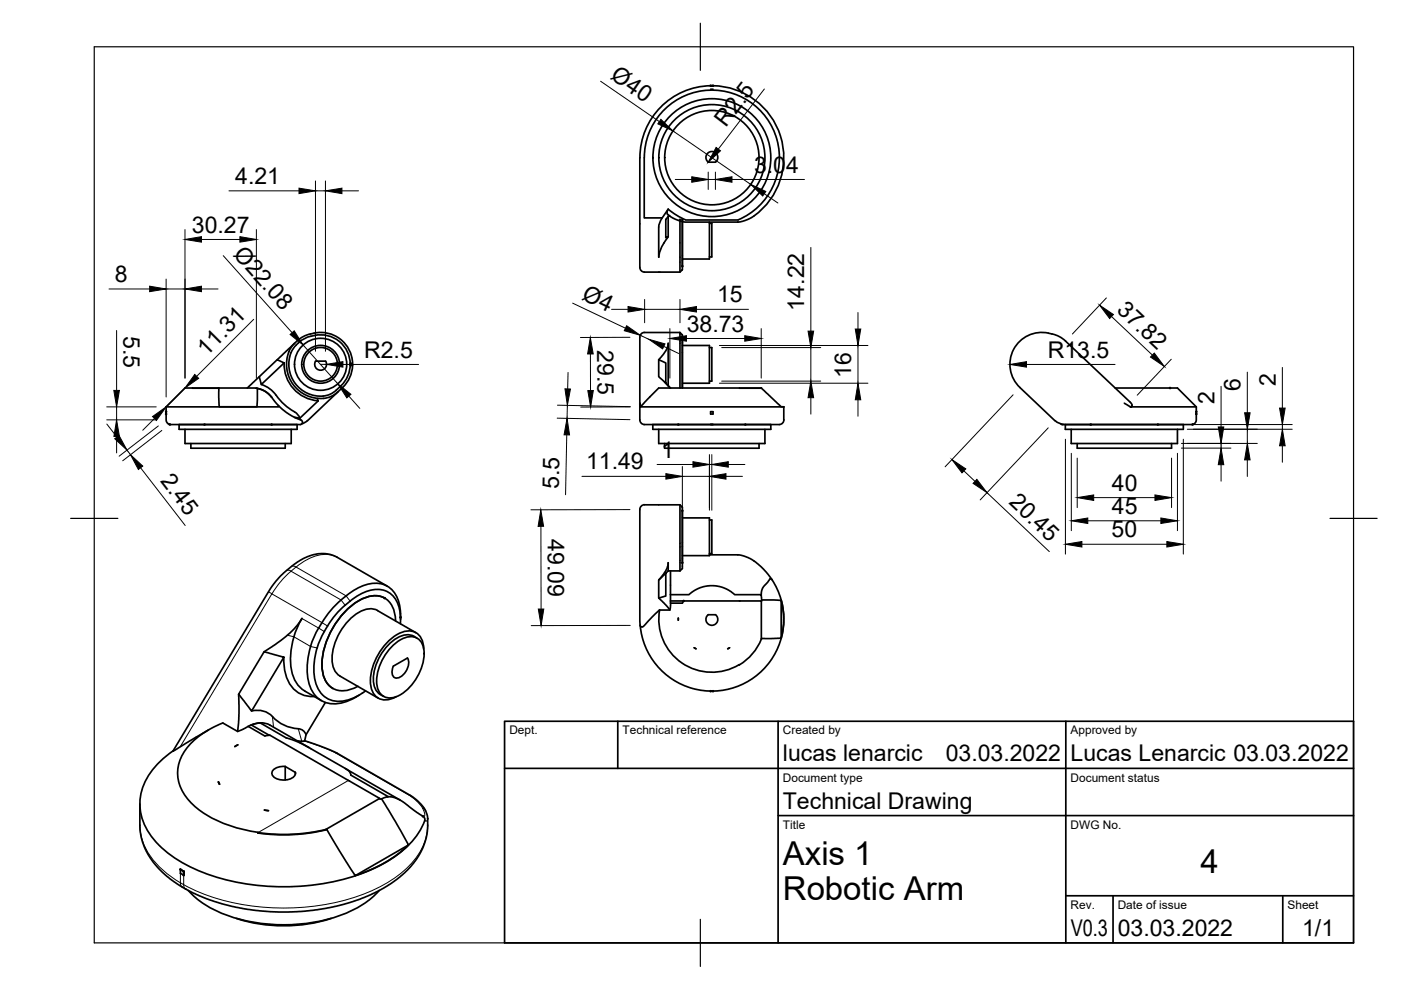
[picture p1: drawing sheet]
<svg xmlns="http://www.w3.org/2000/svg" width="297mm" height="210mm" viewBox="0 0 297 210" stroke-linecap="round" stroke-linejoin="round" font-family="sans-serif">
<!-- layer: Sichtbar -->
<g fill="none" stroke="#000" stroke-width=".36">
<path d="M150.7 18.9h.5M150.7 18.2a15.3 15.3 0 0 0-15 15.2M151.2 18.2h-.5h.5M151.2 18.2a15.3 15.3 0 0 1 14.3 10.6 15.3 15.3 0 0 1-5.6 17M135.7 33.4v23.3M149.9 32.6a1.26 1.26 0 0 1 1.9-.1 1.26 1.26 0 0 1-.1 1.9h-1.5a1.26 1.26 0 0 1-.3-1.8zM135.7 56.7a1.01 1.01 0 0 0 1 1h7.5l.5-.5M140.4 46.2l-.6 1.2-.1 .7v6.4l.3-1.4 .8-1.6M141.6 45.5l.4 .3M141.7 44.4l-1.3 1.8-3.8-.1v-12.7a14.3 14.3 0 0 1 22.2-11.9 14.3 14.3 0 0 1-2.3 25.1M141.7 44.4l-.3 .6 .2 .5M141.7 50.2l-.9 1.3"/>
<path d="M141.7 44.4l2 1.4 1.6 .8M141.8 45.7l-.6 .8v3.9l.5-.2v-4.3M141.9 45.8h.1M142 45.8l1.1 .6 2.1 .7h11.2M144.2 46.9v10.8M144.7 57.2h.1M144.7 56.4v-9.4v10.2M144.7 46.6v.1M150.4 47.4h.5v7.1h-.5M150.4 47.1v7.8h-5.7M156.4 47.1h.1M156.5 46.6h-11.1"/>
<path d="M159.9 45.8l-1.9 .9-1.6 .4M55 79.9l3.8-3.6 1.4 .7-4.8 4.5zM55 79.9l-2.6 2.4M60.2 76.9a7.8 7.8 0 0 0 7.3 8.1M61.3 74.5a7.2 7.2 0 0 0 1.4 7.7 7.2 7.2 0 0 0 7.5 1.9l1.4-1M61.7 74.7a6.6 6.6 0 0 0 1.5 7.3 6.6 6.6 0 0 0 7.2 1.4l.9-.6M61.7 74.7a6.7 6.7 0 0 1 11.2-1.3 6.3 6.3 0 0 1-.6 8.4l-1.1 1M62.5 72.8l-.6 .6-.6 1.2M66.6 70.6a8.7 8.7 0 0 0-4.9 2.9l-2.9 2.8M66.6 70.6a6.8 6.8 0 0 1 8.2 6.4M66.9 76.6h2.1M69 76.6a1.26 1.26 0 0 1-1 1.9 1.26 1.26 0 0 1-1.1-1.9"/>
<path d="M74.2 77h.5v.5a.36 .36 0 0 1-.4-.1 .36 .36 0 0 1-.1-.4zM74.8 77.5a6.8 6.8 0 0 1-2.2 4.7M139.7 76.3l1.6-2.1 .4-1.4v9M144.2 70.5l.5 .5v11.3v-10.6M144.2 70.5v11.8M144.2 70.5h-7.5a1.29 1.29 0 0 0-1 1.5v13.5M144.7 73.3h5.7v8h-5.7M150.4 73.7h.5v7.1h-.5M222.3 70.6l1.8 .5 1.4 .9 14.2 13.3 .4 .7-.4 .3h13.9M222.3 70.6a6.8 6.8 0 0 0-7.4 3.5 6.8 6.8 0 0 0 1.3 8.1l7.5 7M35.2 87.3v.5v-.5M35.2 86.3v1"/>
<path d="M38 90h25v1h-25zM39.2 91v3h22.5v-3M40.5 94v1h20v-1M40.8 82.3h5.6l.1 3.9h8v-3.8M46.3 82.3h.1M54.4 82.3l1.3 .4 1.1 .7 2.3 2.8-23.9 .1M55.4 81.5a6.6 6.6 0 0 1 3.6 2.9 15.7 15.7 0 0 0 4 3.4l.6 .9M57.6 84.2l-1.4-1.2-1.8-.7h-15.2l-4 4M57.6 84.2h.1M59 86l2.2 1.8 2.3 1.1a.63 .63 0 0 1 .4 1l-27.7 .1-.5-.1-.4-.5-.1-1.6M62.5 88.5h.1M65.2 89.2l-1.2 .7"/>
<path d="M67.3 84.5l.2 .5-3.9 3.7-1.1-.2M71.6 83.1l-6.4 6.1M72.6 82.2l-1 .9M135.7 86.3v-.8v3.5a1.48 1.48 0 0 0 1.9 1h26.2a3 3 0 0 0 2.1-.3l.3-.7M138.4 90h25v1h-25zM139.7 91v3h22.5v-3M140.9 94v1h20v-1M141.1 81.1l1.1 1.2M141.2 81.3v-4.3l-1.5-.7v3.6l2.3 2.4M150.7 87.3h.5v.5h-.5zM150.7 90h.5M156.7 82.3h4.8h-21.8l-4 4h30.5"/>
<path d="M161.5 82.3l3.3 3.2a1.46 1.46 0 0 0 1.4 .8M166.2 86.3v2.7M223.7 89.2l1.1 .6 .8 .2M224.9 89.9l.3 .1M225.9 90h25v1h-25zM227.1 91v3h22.5v-3M228.4 94v1h20v-1M236.4 82.3h13.2l4 4M238.4 85.5l1.3 .8M248 82.3h.1M253.6 86.3v2.9l-.3 .6-.5 .2h-27.6M144.2 107v14"/>
<path d="M144.7 107.5l-.5-.5h-7.5a1.34 1.34 0 0 0-1 1.7v23.9M144.7 107.5h.1M144.7 109.8h5.7v8h-5.7M144.7 108.3v11M144.7 107.5v13l-.5 .5M150.4 110.3h.5v7.1h-.5M150.4 117.6h6.1l1.5 .4 1.3 .6 1.5 1 1.6 1.7 1.3 1.6M56 138.2l4.2 1.2-6.9 11.4-2.7-3.6zM56 138.2l2.4-1.6 3.2-2.5 1.4-1.5 1-1.5a16.1 16.1 0 0 0-2 12 5.9 5.9 0 0 0 2.6 3.4l3.5 2M60.2 139.3a8.2 8.2 0 0 0 2.9 7.5 5.7 5.7 0 0 0 3.5 .9M65.9 137.1a12.2 12.2 0 0 0 .5 9.8 5.6 5.6 0 0 0 7 1.9l2.7-1.4M68.8 133.9a14.8 14.8 0 0 0-1.7 11.2 5.1 5.1 0 0 0 6.8 3.3l2.9-1.4"/>
<path d="M72.3 127.2a23.3 23.3 0 0 0-6.5 9.8M73.2 128.3a18.5 18.5 0 0 0-4.5 5.6M73.4 126.3l-1.1 .9M73.4 126.3a9.5 9.5 0 0 1 7.1-2.6 5.4 5.4 0 0 1 4.3 5.3l.1 1.9M74.2 127.5l-1 .8M74.2 127.5a8.2 8.2 0 0 1 7.4-2.3 6.1 6.1 0 0 1 3.3 6.4v.6M80.1 129.5l8.1 4.6M80.1 129.4a4.2 4.2 0 0 0-4.4 .7 12 12 0 0 0-5.2 10.8 3.4 3.4 0 0 0 1.6 2.4M81.6 126.8a5.5 5.5 0 0 0-5.6 .6 16.9 16.9 0 0 0-7.7 14.6 5.1 5.1 0 0 0 2.3 3.9M82.1 124.3l-10.7-6.2-1.8-.6-2.1-.1-1.5 .3-1.7 .7-2.4 1.6-2.5 2.2-2.1 2.7-20.6 34.4 7.5-4.5M83.3 136.9a5.1 5.1 0 0 1 4.6-1.8 3.2 3.2 0 0 1 2 3.5 10.8 10.8 0 0 1-5.8 9.1 2.83 2.83 0 0 1-4.2-2.4 10.6 10.6 0 0 1 3.4-8.4zM83.9 131.6a5.1 5.1 0 0 0-3.2-5.1 6.8 6.8 0 0 0-5.7 1.5 17.1 17.1 0 0 0-6.7 14 4.4 4.4 0 0 0 6.5 4l1.1-.5"/>
<path d="M84.9 130.9h.1M84.9 130.9v.3M88.4 135.3a3.5 3.5 0 0 0-4.2 0 10.9 10.9 0 0 0-5 9.5 3.3 3.3 0 0 0 2.1 2.9M89.8 137.6a3.4 3.4 0 0 0-3.1-3.8 8.7 8.7 0 0 0-6.2 4.5 10.2 10.2 0 0 0-1.7 7.9 3.1 3.1 0 0 0 4.3 1.9l.9-.4M139.7 123l1.5-1.5v4.9l-1.5 .4zM139.7 126.8l2.3 2.5M139.8 129.3l-3.4 3.5-.4 .1-.3-.3M139.9 129.3a11.3 11.3 0 0 0 4.7 11.3 11.3 11.3 0 0 0 12.1 .3v.1a11.3 11.3 0 0 0 4.8-5.6M141.7 121v-1.7l-.1 .6-.4 1.1-1.5 2M141.7 121l-.5 .5M141.7 121h2.5M142.2 126.1v1.3"/>
<path d="M142.2 126.1h3.9l1.1-.9 1.3-.6 1.5-.4h1.6l2.3 .6 1.9 1.3h5.6v1.3M142.2 127.4h19.2v8.1M142.2 121v5.1M142.2 127.4v.5M143.8 131.1v.4M144.7 127.9h-2.5l-.2 1.4h-2.2M145 127.4l-.3 .5M147.2 137.3l.4 .3M150.2 130.3h1.5a1.26 1.26 0 0 1 .2 1.9 1.26 1.26 0 0 1-1.9 0 1.26 1.26 0 0 1 .2-1.9zM154.3 137.6l.4-.3zM161.5 127.2l4.1 .1v8l-4.1 .1M163.7 122.9l-.4-.2-1.4 1.7-.4 .9-.1 .8"/>
<path d="M163.7 122.9a15.3 15.3 0 0 1-7.8 22.8 15.3 15.3 0 0 1-20.2-13.1M165.6 127.3a15.2 15.2 0 0 1 0 8M36.7 159.2a15 15 0 0 0-6.9 9.7 11.9 11.9 0 0 0 3.9 10.2 32.2 32.2 0 0 0 17 8.1 48.8 48.8 0 0 0 29.8-3.6 19 19 0 0 0 9.6-9.6v-.4l-.3-.4-4.6-3.4-1.7-.7-1.2-.2M50.4 157.9l-.6 .4 .6-.4M50.6 147.2l.1 4.2-.3 3.7M53.3 153.7l3.8 2.2M53.3 153.7a4.5 4.5 0 0 1 3.9 0M53.3 153.7l-.7 .3M53.3 153.7l1.9-.4 5.5 3.2 2.6 .9 2.3 1.1 7.9 4.6 .7 .6 .2 .7 7.9 4.5-1.4 .5h-.3l-.1-.1M53.3 150.7a4.7 4.7 0 0 1 5 1.8 8.7 8.7 0 0 0 5.4 2.1 1.85 1.85 0 0 1 1.2 1.2M56.2 156.1l-3.6-2.1-2.2 1.1-3.1-1.8a15.6 15.6 0 0 0-9.1 7.7 8.3 8.3 0 0 0 2.4 9.3 25 25 0 0 0 14.2 6.2h-.1M56.2 156l1-.1 23.3 13.4-11.5 6.6"/>
<path d="M57.2 153.7l8.3 4.8M64.6 157l2.9 1 3.8 1.6 15.8 9.1 2.3 2 .8 1.1 .4 1.3 .1 2.2-.2 1.6-.9 3-.8 1.6-1.5 2-1.6 1.6-2.7 2.1-2.3 1.5-2.7 1.3-3.3 1.2-3.4 .9-6.6 1.1-3.5 .2-3.8-.1-3.7-.3-3.7-.6-3-.8-3.3-1.1-2.7-1.1-2.3-1.3M69 148.9l-4.1 6.9-.2 .7a.57 .57 0 0 1-.7 .7l-1-.1M70.5 146h.1M72.1 143.3l8.1 4.7M77.5 146.5l-.7 .5M83.4 141.2l3-1.7a3.2 3.2 0 0 1-2.3 4.3 1.34 1.34 0 0 1-.9-2zM150.7 146.6h.5M29.7 170.4v6l.5 2.1 .9 2 1.3 2.2 2.1 2.3 1.5 1.3 2.7 1.8M46.3 165.8l.2 .5M46.3 165.8l.2 .5zM56.1 171.7l.8 .2-.8-.1"/>
<path d="M60.5 162.5v2.9M60.5 162.5l2.1 1.3v.3M60.5 162.5a2.35 2.35 0 0 0-2.9 1.5 2.65 2.65 0 0 0 3.2 1.3 1.73 1.73 0 0 0 1.8-1.6M69.1 175.9h.2a36.3 36.3 0 0 1-14.6 .6M69.1 175.9a38.3 38.3 0 0 1-14.4 .6M73.4 163l11.5 6.7M80.9 169.4l5.7 9.7-11.3 6.6-6-9.8M86.6 179.1a28.2 28.2 0 0 1-11.3 6.6M38.2 184.3l.4 .2M38.6 184.5l-.4-.2v.9l.7 .4M38.6 184.5l.3 .3M38.6 184.5l.3 .2"/>
<path d="M38.9 184.8v.8v-.8M39.9 188.8a22.8 22.8 0 0 0 13.6 6.7 34.9 34.9 0 0 0 23.1-3.5 15.8 15.8 0 0 0 3.8-3.2M50.1 194.7a33.2 33.2 0 0 0 20.1 0"/>
<circle cx="150.9" cy="33.4" r="10"/>
<circle cx="150.9" cy="33.4" r="11.3"/>
<circle cx="150.9" cy="33.4" r="12.5"/>
<circle cx="68" cy="77.2" r="5.5"/>
<circle cx="68" cy="77.2" r="3.6"/>
<circle cx="68" cy="77.2" r="4"/>
</g>
<g fill="#000" stroke="#000" stroke-width=".21">
<circle cx="150.7" cy="18.2" r=".17"/>
<circle cx="151.2" cy="18.2" r=".17"/>
<circle cx="144.2" cy="46.6" r=".17"/>
<circle cx="144.7" cy="56.4" r=".17"/>
<circle cx="144.7" cy="46.6" r=".17"/>
<circle cx="144.7" cy="71.7" r=".17"/>
<circle cx="35.2" cy="87.8" r=".17"/>
<circle cx="35.2" cy="87.3" r=".17"/>
<circle cx="36" cy="90" r=".17"/>
<circle cx="43.4" cy="90" r=".17"/>
<circle cx="57.6" cy="90" r=".17"/>
<circle cx="143.8" cy="90" r=".17"/>
<circle cx="158" cy="90" r=".17"/>
<circle cx="231.3" cy="90" r=".17"/>
<circle cx="245.5" cy="90" r=".17"/>
<circle cx="248.1" cy="82.3" r=".17"/>
<circle cx="252.9" cy="90" r=".17"/>
<circle cx="253.6" cy="87.8" r=".17"/>
<circle cx="253.6" cy="87.3" r=".17"/>
<circle cx="144.7" cy="119.3" r=".17"/>
<circle cx="144.7" cy="108.3" r=".17"/>
<circle cx="81.6" cy="126.8" r=".17"/>
<circle cx="84.9" cy="130.9" r=".17"/>
<circle cx="144.9" cy="127.4" r=".17"/>
<circle cx="150.7" cy="146.6" r=".17"/>
<circle cx="151.2" cy="146.6" r=".17"/>
<circle cx="89.7" cy="173.1" r=".17"/>
<circle cx="38.2" cy="184.3" r=".17"/>
<circle cx="38.9" cy="184.8" r=".17"/>
<circle cx="38.9" cy="185.6" r=".17"/>
</g>
<!-- layer: Sichtbar schmal -->
<g fill="none" stroke="#000" stroke-width=".21">
<path d="M71.5 118.2a6.8 6.8 0 0 0-6.8 .7l-1.9 1.3M60.7 121l.4-.1 .6 .2M60.9 134.7l1.4 .3 3.5 2.1 1.4 .3M61.7 121.1l1.1-.9 10.6 6.1 .8 1.2M61.7 121.1l10.6 6.1 .9 1.1M61.7 121.1a18.8 18.8 0 0 0-4 4.8l-.8-.4M61.8 120.1l.4-.1 .6 .2M64 131.1l4.7 2.8M69.4 132.7l-11.8-6.8-19.4 32.4M57.8 152l.2 2.2M63.2 154.5l.8 2.7M64.6 157.1l3 1 3.6 1.6"/>
<path d="M71.2 159.7l15.6 8.9M71.2 159.7h.3M29.7 174.9a13.1 13.1 0 0 0 5.1 9.8l3.4 2.5M73.9 165.5l-19.1 11M86.8 168.6l.2 .1M86.8 168.6l1.7 1.4 1.1 1.4M87 168.7h.1M89.6 171.4l.6 .5M89.6 171.4l.5 1.2-.1 .4-.3 .1M90.7 173.6l-.2 .5-.5-.1M90.7 174.9a13 13 0 0 1-5.1 9.8 35.9 35.9 0 0 1-19.3 7.5 47.2 47.2 0 0 1-27.4-4.6l.2 .5 .3 .4M38.2 187.2l.2 .6 .3 .3"/>
<path d="M38.2 185.2v2l.7 .4v-2"/>
</g>
<g fill="#000" stroke="#000" stroke-width=".21">
<circle cx="90.7" cy="173.6" r=".08"/>
<circle cx="39.4" cy="188.5" r=".08"/>
</g>
<!-- layer: Border -->
<path d="M20 9.9h267v190h-267zM148.5 4.9v10M15 109.9h10M282 109.9h10M148.5 194.9v10" fill="none" stroke="#000" stroke-width=".25"/>
<!-- layer: TitleBlock -->
<path d="M107 152.9h180v47h-180zM131 152.9v10M165 152.9v47M226 152.9v47M107 162.9h180M165 172.9h122M226 189.9h61M236 189.9v10M272 189.9v10" fill="none" stroke="#000" stroke-width=".36"/>
<!-- layer: Dimensions -->
<g fill="none" stroke="#000" stroke-width=".21">
<path d="M127.3 17.2l12.5 8.6M162.1 18.9l-9.8 12.7M66.9 38.4v36.1M69 38.4v36.1M142.7 27.8l16.5 11.3M143.2 38.1h3.5M150.2 36.5v3.7M150.2 38.1h1.5M151.7 36.5v3.7M155.2 38.1h15.4M35.2 59.2v25M39.2 48.7v31.5"/>
<path d="M42.7 50.8h8.2M47.3 54.2l14.6 16.3M48.5 40.5h14.9M54.4 48.7v31.5M66.9 40.5h2.1M72.5 40.5h3.5M162.1 41.1l2.8 1.9M171.9 52.5v17.7M23.1 61.3h8.6M24.7 70.1v12.7M35.2 61.3h4M42.7 61.3h3.5"/>
<path d="M53.8 67.7l-12.1 12.1M64.3 73.1l7.3 8.3M67.9 77.3h1.3M72.7 77.3h16.1M120.4 79v3.5M121.4 64.3l11.2 5.3M125.2 75v7.8M129.7 65.6h3.5M133.6 71.5l-10.5 .1M135.8 71.1l1.8 .8M136.7 63.5v4.9M136.7 65.6h7.5"/>
<path d="M140.7 73.4l3.2 1.5M142 69.7v10.5M144.2 63.5v4.9M145.5 71.8h12.4M147.7 65.6h11M152.5 73.3h31.5M153 73.7h21M161.4 69.7v10.5M171.9 73.7v7.1M181.9 66.3v3.5M181.9 73.3v8M217.6 77.3h18.8"/>
<path d="M234.6 63.2l-7.2 7.6M235.7 67.1l8.6 8.2M248.3 76.2l-7.2 7.6M264.5 78.9v8.6M271.9 77.9v8.6M22.6 89h10.5M22.6 86.3h10.5M22.6 89.9l2.2 2.8M24.7 86.3v2.7M24.7 92.5v3.5M26.9 95.4l.8 1M29.8 99.2l9.5 12.2"/>
<path d="M32.7 88.7l-2.4 2.5M33.6 90.3l-8.3 6.4M34.3 91.3l-8.3 6.4M39.2 82.3l-4 4M74 84l2.3 2.6M118.1 88.7l15.5 .3M118.2 85.9l15.4 .3M120.2 92.2l-.3 12.7M120.3 86l-.1 2.7M133.6 86.3h-10.5M139.3 98.5h7.6M144.7 98.9v8.8"/>
<path d="M150.4 96.4v11.8M150.4 98.5h.5M150.9 96.4v11.8M152.5 81.3h31.5M153 80.8h21M154.4 98.5h3.5M171.9 84.3v3.5M181.9 84.8v3.5M204.4 99.8l2.3 2.3M214.8 83.7l-14.4 15.3M222.2 90.7l-14.4 15.3M225.9 93.1v24.4"/>
<path d="M227.1 96.1v16.4M228.4 97.1v10.5M248.4 97.1v10.5M249.6 96.1v16.4M250.5 95h10.5M250.5 94h16.1M250.9 93.1v24.4M251.7 91h22.3M253 90h21M258.9 81.9v8.6M258.9 94v1M258.9 98.5v3.5"/>
<path d="M264.5 91v3M264.5 97.5v3.5M271.9 90v1M271.9 94.5v3.5M114.7 111.6v17.5M123.4 101h17.8M133.6 108l-21 .1M144.7 101h5.7M153.9 101h3.5M209.3 104.5l13.2 12.5M229.4 115.4h18M230.6 110.4h15.5"/>
<path d="M231.9 105.5h13M133.6 132.6h-21"/>
</g>
<g fill="#000" stroke="#000" stroke-width=".21">
<path d="M63.4 39.9l3.5 .6-3.5 .6zM69 40.5l3.5-.6v1.2zM140.1 25.3l2.6 2.5-3.2-1.5zM146.7 37.5l3.5 .6-3.5 .5zM151.8 31.3l1 .7-2.6 2.4zM151.7 38.1l3.5-.6v1.1zM39.2 50.8l3.5-.6v1.1zM50.9 50.2l3.5 .6-3.5 .5zM159.2 39.1l3.2 1.5-.7 1zM31.7 60.7l3.5 .6-3.5 .5zM41.3 79.4l.8 .8-2.9 2.1zM39.2 61.3l3.5-.6v1.1z"/>
<path d="M61.5 70.9l.9-.8 1.9 3zM69.2 77.3l3.5-.6v1.1zM125.2 71.6l.6 3.4h-1.2zM132.9 69.1l2.9 2-3.4-1zM133.2 65l3.5 .6-3.5 .6zM137.6 71.9l3.4 1-.5 1.1zM142 71.8l3.5-.6v1.1zM144.2 65.6l3.5-.6v1.2zM157.9 71.2l3.5 .6-3.5 .5zM171.3 70.2h1.2l-.6 3.5zM181.3 69.8h1.2l-.6 3.5zM214.1 77.3l3.5-.6v1.1z"/>
<path d="M233.1 64.7l3 2-.8 .8zM244.7 74.9l2.2 2.8-3-2zM24.3 93l.9-.7 1.7 3.1zM24.7 89l.6 3.5h-1.1zM24.1 82.8h1.2l-.6 3.5zM27.7 96.4l2.6 2.4-1 .7zM32.3 88.3l2.9-2-2 2.8zM71.6 81.4l2.8 2.2-.9 .8zM120.2 88.7l.6 3.5h-1.2zM119.8 82.4l1.1 .1-.6 3.5zM124.6 82.8h1.2l-.6 3.5zM146.9 97.9l3.5 .6-3.5 .6z"/>
<path d="M150.9 98.5l3.5-.6v1.2zM171.9 80.8l.6 3.5h-1.2zM181.9 81.3l.6 3.5h-1.2zM201.8 97.4l3 2-.8 .9zM258.9 95l.6 3.5h-1.2zM258.3 90.5h1.2l-.6 3.5zM264.5 94l.5 3.5h-1.1zM263.9 87.5h1.1l-.5 3.5zM271.9 91l.6 3.5h-1.2zM271.3 86.5h1.2l-.6 3.5zM114.7 108.1l.6 3.5h-1.2zM141.2 100.4l3.5 .6-3.5 .6z"/>
<path d="M150.4 101l3.5-.6v1.2zM207.1 101.6l2.2 2.9-3-2zM225.9 115.4l3.5-.6v1.2zM227.1 110.4l3.5-.6v1.2zM228.4 105.5l3.5-.6v1.2zM244.9 104.9l3.5 .6-3.5 .6zM246.1 109.8l3.5 .6-3.5 .6zM247.4 114.8l3.5 .6-3.5 .6zM114.1 129.1h1.2l-.6 3.5z"/>
</g>
<g font-size="7">
<text x="166" y="183.4">Axis 1</text>
<text x="254.5" y="185.2">4</text>
<text x="166" y="190.9">Robotic Arm</text>
</g>
<g font-size="4.9">
<text x="129.2" y="16.6" transform="rotate(34 129.2 16.6)">Ø40</text>
<text x="153.9" y="27.1" transform="rotate(-52 153.9 27.1)">R2.5</text>
<text x="49.9" y="39.1">4.21</text>
<text x="159.9" y="36.6">3.04</text>
<text x="40.7" y="49.3">30.27</text>
<text x="24.3" y="59.8">8</text>
<text x="49.3" y="54.1" transform="rotate(48 49.3 54.1)">Ø22.08</text>
<text x="123.2" y="63.4" transform="rotate(26 123.2 63.4)">Ø4</text>
<text x="152" y="64.1">15</text>
<text x="170.5" y="65.8" transform="rotate(-90 170.5 65.8)">14.22</text>
<text x="236.6" y="65.9" transform="rotate(43 236.6 65.9)">37.82</text>
<text x="26.2" y="71.3" transform="rotate(90 26.2 71.3)">5.5</text>
<text x="145.6" y="70.3">38.73</text>
<text x="43.8" y="75.7" transform="rotate(-45 43.8 75.7)">11.31</text>
<text x="77.2" y="75.8">R2.5</text>
<text x="126.6" y="74.2" transform="rotate(90 126.6 74.2)">29.5</text>
<text x="222.1" y="75.8">R13.5</text>
<text x="180.4" y="80.1" transform="rotate(-90 180.4 80.1)">16</text>
<text x="263" y="82.8" transform="rotate(-90 263 82.8)">6</text>
<text x="270.5" y="81.8" transform="rotate(-90 270.5 81.8)">2</text>
<text x="257.5" y="85.8" transform="rotate(-90 257.5 85.8)">2</text>
<text x="124.2" y="99.5">11.49</text>
<text x="140.2" y="97.1">1</text>
<text x="33.9" y="102" transform="rotate(52 33.9 102)">2.45</text>
<text x="118.5" y="103.7" transform="rotate(-89 118.5 103.7)">5.5</text>
<text x="213.7" y="106.7" transform="rotate(43 213.7 106.7)">20.45</text>
<text x="235.8" y="104">40</text>
<text x="235.7" y="113.9">50</text>
<text x="235.7" y="109">45</text>
<text x="116.1" y="114.3" transform="rotate(90 116.1 114.3)">49.09</text>
<text x="166" y="161.4">lucas lenarcic</text>
<text x="200.5" y="161.4">03.03.2022</text>
<text x="227" y="161.4">Lucas Lenarcic 03.03.2022</text>
<text x="166" y="171.4">Technical Drawing</text>
<text x="227" y="198.6">V0.3</text>
<text x="237" y="198.4">03.03.2022</text>
<text x="276.1" y="198.6">1/1</text>
</g>
<g font-size="2.5">
<text x="108" y="155.7">Dept.</text>
<text x="132" y="155.7">Technical reference</text>
<text x="166" y="155.7">Created by</text>
<text x="227" y="155.7">Approved by</text>
<text x="166" y="165.7">Document type</text>
<text x="227" y="165.7">Document status</text>
<text x="166" y="175.7">Title</text>
<text x="227" y="175.7">DWG No.</text>
<text x="227" y="192.7">Rev.</text>
<text x="237" y="192.7">Date of issue</text>
<text x="273" y="192.7">Sheet</text>
</g>
</svg>
